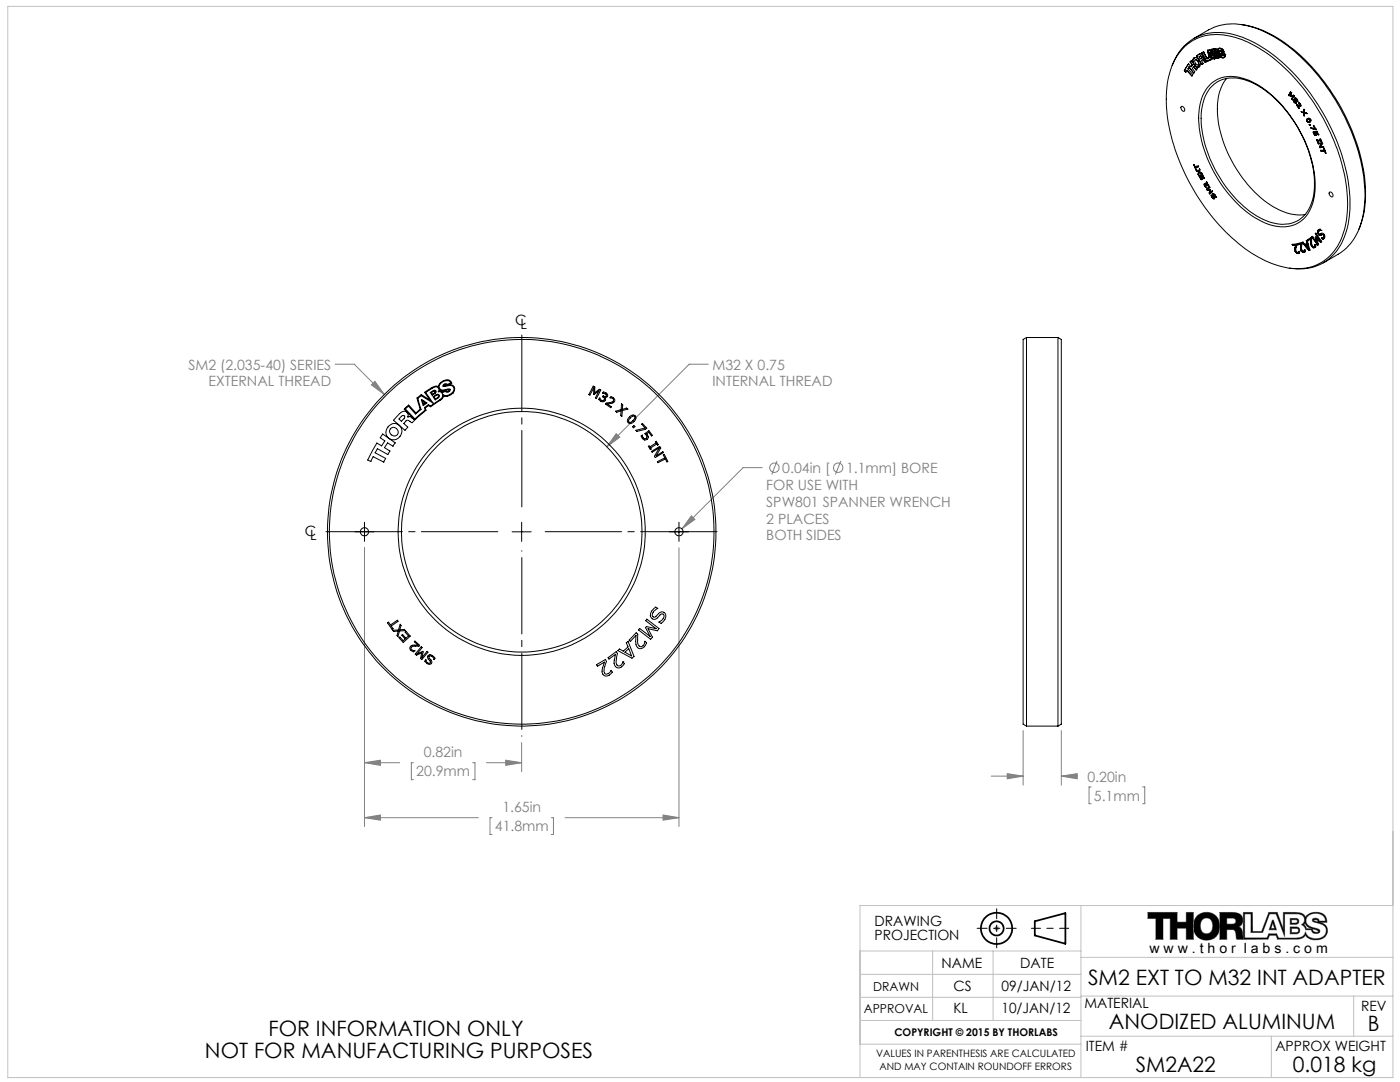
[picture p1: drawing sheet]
<svg xmlns="http://www.w3.org/2000/svg" width="279mm" height="216mm" viewBox="0 0 279 216" stroke-linecap="round" stroke-linejoin="round" font-family="sans-serif">
<g fill="none" stroke="#000" stroke-width=".35">
<path d="M206.5 183.8l6.1-1.6v6.1l-6.1-1.6z"/>
<circle cx="198.9" cy="185.2" r="3.1"/>
<circle cx="198.9" cy="185.2" r="1.4"/>
</g>
<g fill="none" stroke="#808080" stroke-width=".2">
<path d="M66.9 72.7h3.8l6 6M74.1 76.8l.7-.7 1.9 2.6zM141.4 72.7h-3.9l-16.4 16.4M123 86.5l.7 .7-2.6 1.9zM152.1 93.3h-3.8l-12.2 12.2M155.1 92l-1.1 2.7M167.8 92l-1.1 2.7M72.7 109.3v55.6M135.5 109.3v55.6M138 102.9l.7 .7-2.6 1.9zM72.7 152.2l3.2-.5v1zM72.7 152.2h7.1"/>
<path d="M82.5 152.2h-.4v3.4h.4M94.3 152.2h.5v3.4h-.5M97.1 152.2h7M100.9 151.7l3.2 .5-3.2 .5zM104.1 148.2v5.8M197.8 154.9h6.4M201 154.4l3.2 .5-3.2 .5zM204.2 145.8v10.9M211.8 145.8v10.9M211.8 154.9h3.2M211.8 154.9l3.2-.5v1zM217.8 157h-.5v3.4h.5"/>
<path d="M228 157h.5v3.4h-.5M72.7 163.2l3.2-.6v1.1zM72.7 163.2h22.8M98.2 163.2h-.4v3.3h.4M110 163.2h.5v3.3h-.5M112.8 163.2h22.7M132.3 162.6l3.2 .6-3.2 .5zM198.4 185.2h1M198.5 184.9l.7 .7M198.9 184.7v1M199.2 184.9l-.7 .7M229.1 182.1h5.8v1.9h1.8v-1.9h1.5v5.3h-1.5v-2.2h-1.8v2.2h-1.4v-4.1h-1.4v4.1h-1.4v-4.1h-1.6z"/>
<path d="M239 182.7a2.7 2.7 0 0 1 3.3-.2 2.7 2.7 0 0 1 1 3.1 2.65 2.65 0 0 1-3.2 1.9 2.65 2.65 0 0 1-1.9-3.3l.2-.6zM240 183.4a1.28 1.28 0 0 1 1.5 0 1.28 1.28 0 0 1 .5 1.3 1.27 1.27 0 0 1-.6 1.5 1.27 1.27 0 0 1-1.5-.3 2.15 2.15 0 0 1 .1-2.5zM244.8 183.2h1.2a.61 .61 0 0 1 .7 .6 .61 .61 0 0 1-.7 .6h-1.2zM247.2 184.9a1.46 1.46 0 0 0 .8-1.6 1.46 1.46 0 0 0-1.3-1.2h-3.2v5.3h1.3v-1.9h1.3a1.71 1.71 0 0 1 .6 1.7l.1 .2h1.3M247.2 184.9a2.41 2.41 0 0 1 .9 2.2v.3M247.2 184.9h.1M248.4 182.4h1.3v3.7h2.3l1.4-3.7h1.3l1.7 4.4v-4.4h2.2a1.26 1.26 0 0 1 1.4 .3 1.26 1.26 0 0 1 .1 1.5l-.4 .3a1.2 1.2 0 0 1 .9 1h1.2a.86 .86 0 0 0 .7 .8 .86 .86 0 0 0 .9-.5l-.1-.3a5.9 5.9 0 0 1-2.5-1.2 1.4 1.4 0 0 1 1.3-2 1.84 1.84 0 0 1 2.4 1.5h-1.2a.73 .73 0 0 0-.6-.6 .73 .73 0 0 0-.8 .4l.1 .3a5.7 5.7 0 0 1 2.5 1.1 1.59 1.59 0 0 1-1.5 2.3 2.11 2.11 0 0 1-2.5-1.4 1.54 1.54 0 0 1-1.8 1.3h-3.5l-.4-.9h-1.6l-.3 .8h-4.5zM253.9 183.6h.2l.6 1.9h-1.4zM254 184.1l.4 1.2h-.8zM257.5 183.3h1.1a.58 .58 0 0 1 .6 .6 .58 .58 0 0 1-.6 .5h-1.1zM257.5 185h1.2a.69 .69 0 0 1 .7 .6 .69 .69 0 0 1-.7 .7h-1.2zM257.7 183.5l1.1 .1 .1 .4-.4 .2h-.8z"/>
<path d="M257.7 185.2h1a.43 .43 0 0 1 .5 .5 .43 .43 0 0 1-.5 .4h-1zM260.5 184.1a1.57 1.57 0 0 0 1.4 1.2h-1.2l-.5-.8zM262 185.3l1.1 .5a.61 .61 0 0 1-.7 .3 .61 .61 0 0 1-.4-.6zM262.1 183.6a.52 .52 0 0 1 .9 .4zM263.3 184h.1M263.3 184h1.5a1.84 1.84 0 0 0-2.2-2 2.32 2.32 0 0 0-2.1 1.1 1.76 1.76 0 0 0-2.1-1h-2.3v3.3l-1.2-3.3h-1.7l-1.4 3.8h-1.8l-.1-3.8h-1.8v5.3M263.3 184a1.72 1.72 0 0 1 1.6 1.8 1.72 1.72 0 0 1-1.6 1.7 2.53 2.53 0 0 1-2.8-1 1.59 1.59 0 0 1-1.6 .9h-3.9l-.3-.8h-1.3l-.4 .8h-4.9"/>
<circle cx="154.6" cy="93.3" r=".94"/>
<circle cx="167.3" cy="93.3" r=".93"/>
</g>
<path d="M205.8 185.2h7.5" fill="none" stroke="#000" stroke-width=".2" stroke-dasharray="15.2 1.3 1.3 1.3" stroke-dashoffset="13.4"/>
<path d="M195 185.2h7.8M198.9 181.3v7.8" fill="none" stroke="#000" stroke-width=".2" stroke-dasharray="15.2 1.3 1.3 1.3" stroke-dashoffset="13.2"/>
<g fill="none" stroke="#c0c0c0" stroke-width=".2">
<path d="M1.6 1.3h276.4v213.7h-276.4zM171.6 189.8h44.1M171.6 199h44.1M171.6 194.4h44.1M186.1 189.8v13.8M198.2 189.8v13.8M215.7 198.8h62.3M215.7 180.7v34.3M215.7 191h62.3M270.2 198.8v8M278 180.7h-106.4v34.3M171.6 203.6h44.1"/>
<path d="M171.6 208.4h44.1M215.7 206.8h62.3M253.7 206.8v8.2"/>
</g>
<path d="M240 183.5a1.27 1.27 0 0 1 1.5-.2 1.27 1.27 0 0 1 .5 1.4 1.28 1.28 0 0 1-.6 1.5 1.28 1.28 0 0 1-1.5-.3 2.12 2.12 0 0 1 .1-2.4zM239 182.7a2.83 2.83 0 0 0-.6 3.4 2.83 2.83 0 0 0 3.2 1.4 2.79 2.79 0 0 0 1.7-3.7 2.79 2.79 0 0 0-3.7-1.5zM229.1 182.1h5.8v1.9h1.8v-1.9h1.5v5.3h-1.5v-2.2h-1.8v2.2h-1.4v-4.1h-1.4v4.1h-1.4v-4.1h-1.6zM243.5 182.1h2.7a1.53 1.53 0 0 1 1.7 .9 1.53 1.53 0 0 1-.7 1.9l.5 .4 .2 .3 .2 1.8h-1.3l-.2-1.4-.5-.5h-1.3v1.9h-1.3zM244.8 183.2v1.2h1.4l.4-.4v-.5l-.3-.3zM262.1 183.6h.5a.24 .24 0 0 1 .3 0 .24 .24 0 0 1 0 .3l-.6-.1zM260.5 184.1a1.57 1.57 0 0 0 1.4 1.2h-1.2l-.2-.5a.4 .4 0 0 1 0-.7zM248.1 182.1v5.3h4.9l.4-.8h1.3l.3 .8h3.9a1.64 1.64 0 0 0 1.6-.9 2.71 2.71 0 0 0 3.7 .6 1.66 1.66 0 0 0 .7-1.9 1.66 1.66 0 0 0-1.6-1.2h1.5a1.88 1.88 0 0 0-2.4-2 2.15 2.15 0 0 0-1.9 1.1v-.2a1.84 1.84 0 0 0-2.1-.8h-2.3v3.3l-1.2-3.3h-1.7l-1.4 3.8h-1.8l-.1-3.8zM248.4 182.4h1.3v3.7h2.3l1.4-3.7h1.3l1.7 4.4v-4.4h2.2a1.32 1.32 0 0 1 1.7 1.3l-.1 .4-.5 .4 .2 .1a1.14 1.14 0 0 1 .7 .9h1.2v.4a.85 .85 0 0 0 .9 .4 .85 .85 0 0 0 .7-.6l-.2-.3-.6-.2a2.02 2.02 0 0 1-1.9-1.3 1.53 1.53 0 0 1 1.7-1.7 1.7 1.7 0 0 1 2.1 1.6h-1.2l-.2-.4-.5-.2-.5 .1-.2 .2a.43 .43 0 0 0 .1 .4 .43 .43 0 0 0 .5 .1l.3 .1a1.75 1.75 0 0 1 1.9 1.5 1.83 1.83 0 0 1-2.4 1.7 1.75 1.75 0 0 1-1.8-1.4 1.54 1.54 0 0 1-1.8 1.3h-3.5l-.4-.9h-1.6l-.3 .8h-4.5zM262 185.3l.6 .2a.34 .34 0 0 1 .4 .5l-.4 .1-.4-.2-.2-.2zM253.9 183.6l-.6 1.9h1.4l-.6-1.9zM254 184.1l.4 1.2h-.8zM257.5 183.3h1.4l.3 .3v.5l-.5 .3h-1.2zM257.7 183.5v.7h1l.2-.3-.1-.3zM257.5 185h1.6l.3 .5-.1 .6-.5 .2h-1.3zM257.7 185.2v.9h1.1l.4-.3v-.3l-.3-.3z" fill-rule="evenodd" fill="#000"/>
<path d="M104.1 102.3v-36.6" fill="none" stroke="#000" stroke-width=".2" stroke-dasharray="15.2 1.3 1.3 1.3" stroke-dashoffset="-1.1"/>
<path d="M100.3 106.1h-36.2" fill="none" stroke="#000" stroke-width=".2" stroke-dasharray="15.2 1.3 1.3 1.3" stroke-dashoffset="-1"/>
<path d="M104.1 109.9v37" fill="none" stroke="#000" stroke-width=".2" stroke-dasharray="15.2 1.3 1.3 1.3" stroke-dashoffset="-1.4"/>
<path d="M107.9 106.1h36" fill="none" stroke="#000" stroke-width=".2" stroke-dasharray="15.2 1.3 1.3 1.3" stroke-dashoffset="-.8"/>
<path d="M70.8 106.1h3.8M72.7 104.2v3.8M102.2 106.1h3.8M104.1 104.2v3.8M133.6 106.1h3.8M135.5 104.2v3.8" fill="none" stroke="#000" stroke-width=".2"/>
<path d="M72.7 163.2l3.2-.6v1.1zM132.3 162.6l3.2 .6-3.2 .5zM123 86.5l-1.9 2.6 2.6-1.9zM74.8 76.1l-.7 .7 2.6 1.9zM138 102.9l-1.9 2.6 2.6-1.9zM100.9 151.7l3.2 .5-3.2 .5zM72.7 152.2l3.2-.5v1zM201 154.4l3.2 .5-3.2 .5zM211.8 154.9l3.2-.5v1z" fill="#808080"/>
<g fill="none" stroke="#000" stroke-width=".2">
<path d="M233.9 13.1a9.5 9.5 0 0 1 11.5-6.4 25.1 25.1 0 0 1 12.5 7.6 41.5 41.5 0 0 1 11.5 25.1 16.1 16.1 0 0 1-2.8 10.9 9.5 9.5 0 0 1-9.3 3.2M236.4 14.1h.1M236.6 9.1a10 10 0 0 1 10-1.6 28 28 0 0 1 12.9 9.4 41 41 0 0 1 9.4 22.2 16.4 16.4 0 0 1-2.7 11 9.5 9.5 0 0 1-10.4 3.1 26.8 26.8 0 0 1-13-8.9 40.7 40.7 0 0 1-10-23.7 14.8 14.8 0 0 1 3.4-11.1zM236.9 14l-.3 .4-.2-.3M236.9 14h.1M237.3 13.4l-.2 .3 1 1.2-.2 .3-1-1.2M237.3 13.4h.1M237.3 13.4l.9 1.2M237.5 12.3l.3-.2 1.1 1.6-.2 .3-.5-.7M237.5 12.3h.1M237.5 12.3l.4 .6M237.7 13.3l-.5-.6-.8 1.4"/>
<path d="M237.7 13.3h.1M237.9 12.9l-.2 .4M237.9 12.9h.1M238.2 7.7l3-1.7a11.4 11.4 0 0 1 9.8-.2 31.4 31.4 0 0 1 13.9 11.8 38.8 38.8 0 0 1 7.5 21.7 14 14 0 0 1-4 10.5l-.9 .7-3.4 2M238.2 13.3l-.3 .4 .5 .6-.2 .3-.9-1.2M238.2 13.3h.1M238.3 11.6l-.2 .5 .3 .8M238.3 11.6h.1M238.4 12.9l.5 .4 .4 .1-.5-.1zM238.4 11.5a1.15 1.15 0 0 1 .9 1.8M238.4 12.9h.1M238.5 12a.78 .78 0 0 0 .6 .9"/>
<path d="M238.8 11.2l1.1 1.7 .2-.2-.4-.6a.33 .33 0 0 1 .4-.2 .33 .33 0 0 1 .2 .3M238.8 11.2h.1M238.8 11.2l1.1 1.7M239 12.2l-.1-.2-.4-.1 .6 .3M239 12.2l.3 .5-.2 .2M239 12.2h.1M239.1 12.2l.2 .5-.2 .2M239.1 12.9h.1M239.4 10.8a.64 .64 0 0 1 .7 .8M239.4 10.8l-.6 .4M239.4 10.8h.1M239.5 11.7h.1"/>
<path d="M239.8 11.6l-.3 .1M239.8 11.3v.3M239.8 11.3l-.2-.2-.3 .2 .2 .4M239.8 11.3h.1M239.8 11.6h.1M239.9 10.6l.9 1.6 1-.4M240.1 11.6l.6 .6M240.1 11.6h.1M240.2 10.4l-.3 .2M240.2 10.4h.1M240.2 10.4l.7 1.3M240.3 12.2l.2 .3"/>
<path d="M240.3 12.2h.1M240.7 12.2h.1M240.9 11.7h.1M241.1 10.1l.3 1.4-.5 .2M241.1 10.1h.1M241.3 11.4l-.4 .2-.7-1.3-.4 .2 .9 1.7M241.3 11.4h.1M241.4 10l-.3 .1M241.4 10h.1M241.4 17.6a6.4 6.4 0 0 1 7.8-1.4 22.1 22.1 0 0 1 10.4 10.5 19.2 19.2 0 0 1 2.3 13.3 6 6 0 0 1-8 4.4 19.5 19.5 0 0 1-10.4-8.8 21.9 21.9 0 0 1-3.7-13.8 8.9 8.9 0 0 1 1.6-4.2zM241.4 10.5l.5 .6-.3 .1zM241.5 10.7l.3 .3"/>
<path d="M241.5 10.7l.1 .4 .2-.1M241.5 10.7h.1M241.6 16.8a6.6 6.6 0 0 1 7.1-1 21.6 21.6 0 0 1 10.4 9.7 22.1 22.1 0 0 1 3.2 13.8 6.6 6.6 0 0 1-4.9 5.8 9.7 9.7 0 0 1-7.1-1.7 25.8 25.8 0 0 1-11.1-20.5 8.9 8.9 0 0 1 2.4-6.1zM241.6 11.2h.1M241.8 11.8h.1M241.8 11.6v.3l-1.2 .5M241.8 11h.1M241.8 11.6h.1M241.8 9.9l.7 1.6-1.1-1.5M241.8 9.9h.1M242.1 11.5l-.3 .1M242.1 11.5h.1"/>
<path d="M242.1 11.5l.2 .2M242.2 11l-.8-1.1-.4 .1 .3 1.4M242.2 11h.1M242.3 10.2a.31 .31 0 0 1 .4-.1 .31 .31 0 0 1 0 .4M242.3 10.2l.1 .4M242.3 10.2l.1 .3M242.3 11.7h.1M242.4 10.2v.3l.3-.1v-.1M242.4 10.2h.1M242.4 9.8l.4 .1 .2 .3M242.4 9.8l-.6 .1M242.4 9.8h.1"/>
<path d="M242.4 10.5v.1M242.5 10.2h-.1M242.5 10.2l.2 .1M242.5 10.2h.1M242.6 10.8l.1 .3h.3M242.6 10.8h.1M242.7 10.5l-.3 .1M242.7 10.5h-.3M242.7 10.5h.1M242.7 10.3v.1M242.7 10.3h.1M242.7 11.2h.1"/>
<path d="M242.8 10.8l.2 .1M242.8 10.8h-.2M242.8 10.8h.1M243 10l-.4-.3-.9 .1 .5 1.2M243 10.5l.3 .4M243 11.2h-.3M243 10h.1M243 10.5h.1M243 11.2h.1M243 10.2v.3M243 10.2h.1M243 10.9v.2"/>
<path d="M243 10.9h.1M243.1 11.1a.35 .35 0 0 0-.2-.4 .35 .35 0 0 0-.4 .1l.2 .4M243.1 9.7l-.1 .3M243.1 10.3l.5 .4M243.1 10.3v.2l.2 .3h.4M243.1 10.3h.1M243.2 9.7l.4-.1 .4 .2 .3 .5h-.4M243.2 11.5l-.9 .2M243.2 9.8a.65 .65 0 0 0 .1 .7 .65 .65 0 0 0 .6 .2l.2 .2-.1 .2M243.2 11.5h.1M243.2 9.7h.3zM243.2 11.4l-.9 .2-.2-.2h-.2l-.2 .1 .1 .3"/>
<path d="M243.3 11.4l.1-.4 .5 .4h.4M243.3 11.5h-.1M243.3 10.9h.1M243.5 9.7l.4 .1 .3 .4M243.5 10.2l.4 .2M243.5 9.7l.3 .1 .4 .4M243.5 10.1v.1M243.5 9.7h.1M243.5 10.2h.1M243.5 11.2l-.3 .3M243.5 11.2l.1 .2M243.5 10l.7 .2"/>
<path d="M243.5 11.2h.1M243.6 11.4l.2 .1M243.6 10.7h.1M243.6 11.4h.1M243.6 10.7l.1 .1M243.6 10.1l.2 .1M243.6 10.1l-.1 .1 .3 .1M243.6 10.1h.1M243.7 10.8l.4 .1M243.7 10.8l.3 .3M243.7 10.8l-.4 .1M243.7 10.8l.2 .2 .2-.1"/>
<path d="M243.7 10.8h.1M243.8 10.2v.1M243.8 10.2h.1M243.8 10.3h.1M243.8 11.5h.1M243.9 10.3a.65 .65 0 0 1 .6 .5 .65 .65 0 0 1-.3 .7h-.4M243.9 10.3h.1M243.9 10.4l.5 .5M243.9 10.4h.1M244 11.1h.1M244.1 10.9l-.1 .1M244.1 10.9h.1"/>
<path d="M244.2 10.2h.1M244.4 10.9l-.1 .5M244.4 10.9h.1M244.8 15.6a10.4 10.4 0 0 0-1.7 8 25.1 25.1 0 0 0 11.4 17.9 8.9 8.9 0 0 0 6 1.3M247.6 4.9a22.1 22.1 0 0 1 11.8 6 41.3 41.3 0 0 1 13.1 26.1 19 19 0 0 1-1.3 8.8M257.2 19h.1M257.2 19l.4-.7 .1 .2v.6l.5-.1 .1 .2-.4 .6-.1-.1M257.6 19.2h.1M257.6 19.2l.1 .1M257.6 18.5h.1M257.6 18.5l-.3 .6-.1-.1M257.6 18.5v.7"/>
<path d="M257.7 19.3h.1M257.8 19.7h.1M258.1 19.1h.1M258.1 19.1l-.4 .2M258.1 19.1l-.3 .6M258.2 20l.2 .4h.2M258.2 20h.1M258.2 20h-.1M258.4 19.6a.51 .51 0 0 1 .5 .6M258.4 20l.4 .1M258.4 19.6h.1M258.4 20h.1"/>
<path d="M258.5 19.6l.2 .2M258.5 19.6h.1M258.7 19.8l.1 .2M258.7 19.8h.1M258.8 20v.1M258.8 20h.1M235.7 21.3a.55 .55 0 0 1 .6 .3 .55 .55 0 0 1 0 .6h-.2a.75 .75 0 0 1-.4-.9zM238.5 33.4h.1M238.5 33.4l.7-.1-.1-.2-.6 .1-.3-.4 .5 1M238.5 33.4l.3 .4h-.1M238.7 33.8h.1M238.8 34.1h.1"/>
<path d="M238.8 34.1l.4 .2M238.8 34.1l-.1-.1 .6 .2M239.1 34.7h.1M239.2 34.3h.1M239.2 34.3l-.1 .4M239.3 34.2h.1M239.3 34.2l.1-.5 .1 .2-.1 .4 .4 .2 .1 .2-.5-.3M239.4 34.4h.1M239.4 34.4l-.2 .5-.1-.2M239.7 35.8h.1M239.9 35.6h.1M239.9 35.6h-.2l-.4-.5 .4 .7"/>
<path d="M240.2 35.4h.1M240.2 35.4l-.2-.6 .3 .7-.6 .3M240.2 35.4l-.2 .1-.4-.6 .3 .7M240.4 36.7v.4M240.4 36.7l.7 .2M240.4 37.1l.3 .3M240.4 37.1h.1M240.7 37.4h.1M240.7 36.4l.5 .6-.4-.1M240.7 36.4h.1M240.7 36.4l.4 .5M240.8 36.9h-.4l.3 .5"/>
<path d="M240.8 37.7h.1M240.8 36.9h.1M240.8 37.7l.1 .3M240.8 37.7l.6-.4 .1 .1-.5 .5h.6l-.2 .6M240.9 38h.1M240.9 38h.5M241.1 36.9h.1M241.3 38.5h.1M241.3 38.5l.1 .2 .6-.5-.1-.1-.5 .4M241.4 38.5h.1M241.4 38h.1M241.4 38l-.1 .5"/>
<path d="M241.7 39.1l.2 .3M241.7 39.1h.1M241.8 38.9l.2 .5 .3 .1M241.8 38.9h.1M241.8 38.9l-.1 .2M241.9 39.4l.4 .3M241.9 39.4h.1M242 38.6v.4M242 38.6h.1M242 39l.2 .3M242 39h.1M242.1 38.6l.4 .3 .1 .5"/>
<path d="M242.2 39.3l.1 .2M242.2 39.3h.1M242.3 39.5h.1M242.4 38.9l-.3-.2 .2 1M242.4 38.9l.2 .5M242.4 38.9h.1M242.6 39.4h.1M258.1 20l.2 .4M258.1 20h.1M258.3 20.4l.2 .2M258.3 20.4h.1M258.5 20l.1 .2"/>
<path d="M258.5 20h.1M258.5 20.6h.1M258.6 20.2v.2M258.6 20.4h.1M258.6 20.2h.1M258.7 20.1h.1M258.7 20.1l.2 .1M258.7 20.1v.4l-.2 .1M258.7 20.9l.8 .1M258.7 20.9h.1M258.7 20.9l.5 .7-.3-.6M258.8 20.1h.1"/>
<path d="M258.9 21l.3 .2M258.9 21h.1M258.9 20.2h.1M259.2 20.5a.45 .45 0 0 1 .3 .7M259.2 20.5h.1M259.2 20.5l.2 .2M259.2 21.2h.2M259.2 21.2h.1M259.4 20.7l.1 .3M259.4 20.7h.1M259.4 21.2h.1M259.5 21h.1"/>
<path d="M259.8 22.4h.1M259.8 22.4l.4 .1M260.1 23h.1M260.2 22.4h.1M260.2 22.5h.1M260.2 22.4v-.6l.1 .6 .4 .1 .1 .2-.5-.2M260.2 22.4l-.5-.1 .1 .1M260.2 22.5l-.1 .5M260.3 22.5h.1M260.3 22.5v.6l-.2-.1M260.9 24.2h.1M261.1 23.8a.27 .27 0 0 0-.2 .4 .27 .27 0 0 0 .4 0"/>
<path d="M261.1 23.8h.1M261.3 23.7l.1 .1M261.3 23.7l-.2 .1M261.3 23.7h.1M261.3 24.9l.1-.1 .1 .2h-.1zM261.3 24.2h.1M261.4 25h.1M261.4 23.8l.1 .3M261.4 23.8h.1M261.5 24.1l-.2 .1M261.5 24.1h.1M261.7 25.6h.1"/>
<path d="M261.7 25.6l-.1-.2 .9 .3M261.7 25.6l.8 .3M262.2 26.3l.2 .5h.2M262.2 26.3h.1M262.2 26.3l-.1 .1 .1 .3M262.2 26.7l.2 .3M262.2 26.7h.1M262.4 27h.2M262.4 27h.1M262.5 25.7h.1M262.5 25.7l-.4-.6 .1-.1 .4 .8-.1 .1M262.5 25.9h.1"/>
<path d="M262.6 26.5l-.2-.2 .4-.1 .3 .7M262.6 26.5v.2M262.6 26.8h.1M262.6 26.5h.1M262.6 26.4l.1 .3v.3M262.6 26.4h.1M262.6 26.7v.1M262.6 26.7h.1M262.8 26.4h.1M262.8 26.4h-.2M262.8 26.4l.3 .5M263 28.2h.1"/>
<path d="M263 28.3h.1M263 28.2v.1M263.1 26.9h.1M263.1 28.7h.1M263.1 28.7v-.1l.7-.1 .1 .2-.4 .6 .6-.1 .1 .2-.8 .1M263.3 29.2h.1M263.3 29.2l.1 .3M263.4 29.5h.1M263.5 27.9h.1M263.5 27.9v-.2l.1 .5M263.5 27.9l-.6 .1-.2-.2 .3 .5M263.6 28h.1"/>
<path d="M263.6 28l-.6 .2M263.6 28v.2M263.6 28.2h.1M263.7 30.2h.1M263.8 28.6h.1M263.8 28.6l-.7 .1M263.8 28.6l-.5 .6M264.3 30h.1M264.3 30l-.1-.4 .3 1M264.3 30h-.7l.1 .2M264.4 30.1h.1M264.4 30.1l-.7 .1"/>
<path d="M264.4 30.1l.1 .5M264.5 30.6h.1M265.4 38.3a.6 .6 0 0 1 .5 .3 .6 .6 0 0 1 0 .7h-.2a.73 .73 0 0 1-.3-1zM257.9 48.8l.8-.1 .1 .2a1 1 0 0 0 .1 1.4l.4-.1M257.9 48.8l.1 .2M258 49h.1M258.4 49.7l.1 .4M258.4 49.7h.1M258.4 49.4v.3M258.4 49.4h.1M258.5 50.1l.2 .3 .4 .2M258.5 50.1l.3 .5h.3"/>
<path d="M258.5 50.1h.1M258.6 48.9l-.2 .5M258.6 48.9h.1M258.6 48.9l-.6 .1M259 48.6l.7-.2 .2 .2a1.21 1.21 0 0 0 .2 1.6l.1-.1M259 48.6v.2M259 48.6l.1 .2M259 48.8h.1M259.1 50.6h.1M259.2 50.6h-.1M259.3 50.2h.1M259.3 50.2l.1 .2-.1 .1"/>
<path d="M259.5 49.6l.1 .4M259.5 49.6h.1M259.6 49.2l-.1 .4M259.6 49.2h.1M259.6 50l.4 .3h.2M259.6 50h.1M259.7 48.6l-.1 .6M259.7 48.6h.1M259.7 48.6l-.7 .2M259.7 48.6l-.6 .2M260.2 50.1h.1M260.2 50.3h.1"/>
<path d="M260.3 50.3h-.1M260.4 49.9l.1 .2-.2 .2M260.4 49.9h.1M260.4 49.9l-.2 .2M260.6 48.9h.1M260.6 48.9l.6 .8M260.8 48.5h.1M260.8 48.5l-.1-.5 .1-.1 .6 2-.2 .1M260.8 48.5l-.4 .3-.4-.5-.1 .1 1.3 1.6M260.9 48.8h.1M260.9 48.8l.3 .9M260.9 48.8l-.3 .1"/>
<path d="M260.9 47.9l.7-.5 .2 .3a1.37 1.37 0 0 0 .4 1.5M260.9 47.9h.1M261.2 49.7h.1M261.2 50h.1M261.6 47.7v.7M261.6 48.4v.4M261.6 47.7h.1M261.6 48.4h.1M261.6 47.7l-.5 .3-.2-.1M261.6 48.8l.2 .3M261.6 48.8h.1M261.8 49.1l.2 .3h.3"/>
<path d="M261.8 49.1h.1M261.8 47.3h.1M261.8 47.3l1.2 1.6 .1-.1-.4-1.1M261.8 47.3l.1-.1 1 1.4M262.3 49.2h.1M262.4 49.4h.1M262.4 48.9l.2 .2-.2 .3M262.4 48.9h.1M262.4 48.9l-.1 .3M262.5 46.6h.1M262.5 47.4h.1M262.5 46.6l.1-.1 1.2 1.7-.2 .2-.9-.7"/>
<path d="M262.5 46.6l1 1.5M262.5 47.4l1 .7M262.5 47.4l.4 1.2M262.7 47.7h.1M262.9 48.6h.1M263 46.4l.1 .4M263 46.4h.1M263.1 45.9l-.1 .5M263.1 45.9h.1M263.1 46.8l.2 .2h.3M263.1 46.8h.1M263.2 45.8l-.1 .1"/>
<path d="M263.2 45.8l.3-.1 .1 .3M263.2 45.8h.1M263.3 46v.1a.37 .37 0 0 0-.2 .4 .37 .37 0 0 0 .4 .2M263.5 48.1h.1M263.5 46.7l.2-.1zM263.6 47h.1M263.6 46h-.3M263.6 46h.1M263.7 46.6a.61 .61 0 0 1 .7 .5 .61 .61 0 0 1-.5 .7M263.8 47.5h.1M263.8 47.5l.1 .3M263.9 47.8h.1"/>
<path d="M264 47.5h-.2M264.1 47.7l-.2 .1M264.2 46.9l-.3-.1-.3 .2M264.2 46.9v.4M264.2 46.9h.1M264.2 47.3h.1M264.2 47.3l-.1 .1M84.1 79.8h.1l1 .6-.7 .5zM85.9 78.3l.6-.4a.34 .34 0 0 1 .5 .1 .34 .34 0 0 1-.1 .5l-.6 .4zM86.1 78.4l.5-.4 .3 .2-.6 .5zM86.4 79.2l.7-.5a.38 .38 0 0 1 .5 .1 .38 .38 0 0 1-.1 .6l-.6 .4zM86.6 79.2l.7-.4 .2 .2-.1 .3-.5 .3z"/>
<path d="M87.7 77.7l.6 .3 .6-.1-.7 .3-.5-.2zM88.6 76.9l.4-.2 .1 .2-.4 .1zM88.9 77.9l.8-.1a.42 .42 0 0 1-.4 .3 .42 .42 0 0 1-.4-.2zM89.4 76.8a.97 .97 0 0 1 1.2 .4 .97 .97 0 0 1-.3 1.3 1.69 1.69 0 0 1-1.8 .5 .93 .93 0 0 1-.6 .8l-2 1.4-.4-.3-.3 .2-.3 .3 .1 .5-2.8 2.4a1.24 1.24 0 0 0-1.1-.4l-.5 .6 .8 .7-.6 .7-2.3-2 1.3-1.4a.88 .88 0 0 1 1.1-.4 .88 .88 0 0 1 .5 1.1M89.4 76.8h.1M89.4 76.8l.8-.4a1.27 1.27 0 0 0-2.2-.1l-.3 .3-.2 .6a1.2 1.2 0 0 0-1.5 .2l-1.3 .9 1.1 1.5-1.7-1.1-.9 .7 .7 2.3-.9 .7-1.4-1.6-.9 .8 2 2.1-.8-.6-.5 .1M118.4 77l.3 .2v1.2l.9-.7 .3 .1-.9 1.7-.2-.1 .8-1.4-1 .7-.1-.1v-1.2l-.8 1.4-.2-.1zM119.6 79.4h.1M120.3 78.5l.1-.3 .3 .1a.52 .52 0 0 1 .6 .4 .52 .52 0 0 1-.5 .6h-.1M120.3 78.5h.1M120.3 78.5l.6 .1 .1 .2a.36 .36 0 0 1-.2 .4 .36 .36 0 0 1-.4-.2l-.1 .2a.39 .39 0 0 1 .3 .5 .39 .39 0 0 1-.6 .2l-.4-.5M120.7 79.3h.1"/>
<path d="M120.7 79.3a.6 .6 0 0 1-.2 .9 .6 .6 0 0 1-.8-.3l-.2-.2 .1-.3M121.9 79.2a.68 .68 0 0 1 .8 .7 .68 .68 0 0 1-.8 .6l-.7 .1 .8 .6-.1 .2-1.1-.8 .2-.2 .9-.1 .5-.3v-.3l-.1-.2-.6-.1zM204.9 67.3v77.6M204.9 67.3l-.7 .4v76.8l.7 .4M204.9 67.3h6.2M211.1 67.3v77.6M211.1 67.3l.7 .4v76.8l-.7 .4M76.4 86.6l2.5 1.8-.5 .6-1-.6-.7 .9 1.1 .7-.4 .7-2.1-1.2-.4 .8 2.1 1.2-.4 .7-2.1-1.1-.5 1-.6-.3 1.8-3.4 1 .6 .6-1-.9-.7zM77.6 84.9a1.55 1.55 0 0 1 2.3 .3 1.55 1.55 0 0 1-.4 2.2 1.55 1.55 0 0 1-2.2-.2 1.55 1.55 0 0 1 .3-2.3zM77.9 85.6a.88 .88 0 0 1 1.4 .1 .88 .88 0 0 1-.5 1.3 .95 .95 0 0 1-.9-.4 .95 .95 0 0 1 0-1zM80.2 83a.35 .35 0 0 1 .5 0 .35 .35 0 0 1-.1 .5l-.5 .6-.5-.5zM80.9 81.6l.6-.6 1.4 1.6 1.1-.9-.6-2.2 .7-.5 2.3 1.4-1.5-2.1 1.3-.8a.77 .77 0 0 1 .8-.3 .77 .77 0 0 1 .6 .5l-.1 .5h.4l.3 .2 .7-.3a.51 .51 0 0 0 .6 .1 .51 .51 0 0 0 .2-.6l-.8 .2a.8 .8 0 0 1-1.2-.3 .8 .8 0 0 1 .4-1.1 1.19 1.19 0 0 1 1.9 0l-.7 .3a.5 .5 0 0 0-.6-.1 .5 .5 0 0 0-.3 .4l.1 .1a2.61 2.61 0 0 1 1.9 0 1.32 1.32 0 0 1-1.5 1.8l-.6-.3a.95 .95 0 0 1-.6 1.2l-1.8 1.2-.4-.2-.4 .3-.4 .2 .1 .5-2 1.8z"/>
<path d="M81.4 83.2h.1M84.3 80l.6 .4-.3 .3zM124 80.6l.3 .2-.1 .9 .9-.3 .2 .2-1.1 .3-.1 1.2-.2-.2 .1-.9-.9 .3-.3-.2 1.2-.4zM125.6 83.2a.7 .7 0 0 1 1.2-.2 .7 .7 0 0 1-.3 1.1 .71 .71 0 0 1-1.1 .2 .71 .71 0 0 1 .2-1.1zM125.8 83.4l.5-.4 .3 .1a1 1 0 0 1-1 1.2l-.2-.3zM126.5 84.9l.2 .2-.3 .3-.1-.2zM128 87l.2-.2a.51 .51 0 0 0 .2 .6 .51 .51 0 0 0 .7-.1v-.3l-.4-.5 .8-.6 .7 1-.2 .1-.5-.7-.5 .3a.67 .67 0 0 1 .1 1.1 .67 .67 0 0 1-1-.5zM128.2 84.5l.9 .9-.3 .3-1.7 .4-.2-.2 1.8-.5-.6-.8zM129.4 89.1l.1-.1 .2 .2 1.3-.8-.2-.2 .2-.1 .4 .6-.2 .1-.1-.2-1.3 .8 .2 .2-.2 .1zM130 90.1l1.7-1 .2 .3-.9 1.5 1.3-.8 .1 .2-1.6 1-.2-.2 1-1.7-1.5 .8zM132.4 90.8l.2-.1 .7 1.4-.2 .1-.3-.6-1.5 .7-.1-.2 1.5-.7zM77.3 124.3l.2-.2 .4 .6 1.4-.9 .1 .2-1.3 .9 .4 .5-.3 .2z"/>
<path d="M78.4 125.8l1.1-.1 .4-1.1 .1 .2-.2 .9 .9-.1 .2 .2-1.2 .1-.3 1.1-.2-.2 .3-.9-.9 .1zM79.6 127.2l.2-.1 .7 .7 .4-.3-.7-.7 .1-.2 .7 .8 .5-.5-.6-.7 .1-.2 .9 .9-1.4 1.3zM82.7 129.9h.1M82.8 127.9l.9 .9-.1 .2-.9-.1-.6 .3-.1 .2 .2 .2 .5 .3-.2 .2a.69 .69 0 0 1-.6-.5 .69 .69 0 0 1 .2-.8l1.3-.1-.7-.6zM84.1 129l.1 .2-1 1.3 1.1-.5 .2 .1-.3 1.2 1-1.3 .2 .1-1.2 1.5-.3-.2 .3-1.2-1.1 .5-.2-.2zM84.9 131.7h.1M85.6 130.7h.5l.5 .4 .2 .2-.2 .3a.72 .72 0 0 0-1-.6v.1a1.56 1.56 0 0 1 .5 1.3l-.3 .2-.4-.1-.6-.6 .1-.2a.58 .58 0 0 0 .4 .6 .58 .58 0 0 0 .6-.1l-.6-1zM119 132.6l1.8-1 .2 .4-.5 1.7a.59 .59 0 0 0 .3 .8 .59 .59 0 0 0 .8-.2l.4-.5 .2 .3-.3 .4a.97 .97 0 0 1-1.3 .3 .97 .97 0 0 1-.4-1.3l.4-1.4-1.4 .8zM121.4 131.2l1.6-1.2 .2 .4-.2 1.4a.69 .69 0 0 0 .1 .8 .69 .69 0 0 0 .8 .2l.4-.7 .3 .3-.3 .4a.98 .98 0 0 1-1.2 .4 .98 .98 0 0 1-.5-1.2l.2-1.4-1.3 .9zM123.6 129.5l.8 .4 .9-.8-.3-.8 .3-.3 1.2 3-.4 .3-2.8-1.5zM124.3 132.1h.1M124.7 130.1l.8-.7 .5 1.5z"/>
<path d="M127 126.3l.3 .2-.1 1.1a1 1 0 0 0 .8 1.4l.5-.4 .2-.6 .3 .3a1.12 1.12 0 0 1-.7 1 1.12 1.12 0 0 1-1.3-.4l-.1-.9v-1.2l-1.1 1.2-.2-.3zM129.1 123.5l2.4 1.9-.3 .5-1.9-.5 .9 1.7-.3 .5-2.5-1.9 .3-.3 2.1 1.6-1-1.8 .2-.2 2 .4-2.1-1.5zM130.5 121.5l.3-.4 .5 .3a1.42 1.42 0 0 0-1.1 1.6l.5 .2a2.42 2.42 0 0 1 1.6-1.1 1.14 1.14 0 0 1 0 2l-.4 .3-.4-.3a1.27 1.27 0 0 0 .9-1.4l-.2-.2-.4 .1a1.36 1.36 0 0 1-1.6 .9 1.09 1.09 0 0 1 0-1.8zM204.9 144.9h6.2"/>
<circle cx="261.2" cy="24" r=".42"/>
<circle cx="72.7" cy="106.1" r=".81"/>
<circle cx="104.1" cy="106.1" r="24"/>
<circle cx="104.1" cy="106.1" r="24.7"/>
<circle cx="104.1" cy="106.1" r="38.4"/>
<circle cx="104.1" cy="106.1" r="38.8"/>
<circle cx="135.5" cy="106.1" r=".82"/>
</g>
<g font-size="4.2">
<text x="217.2" y="196.4">SM2 EXT TO M32 INT ADAPTER</text>
<text x="53.6" y="206.8">FOR INFORMATION ONLY</text>
<text x="221.3" y="205.3">ANODIZED ALUMINUM</text>
<text x="273" y="205.8">B</text>
<text x="40.9" y="211">NOT FOR MANUFACTURING PURPOSES</text>
<text x="226.7" y="213.9">SM2A22</text>
<text x="258" y="213.9">0.018 kg</text>
</g>
<g font-size="2.8">
<text x="102.8" y="64.8">C</text>
<text x="103.9" y="65.6">L</text>
<text x="60.8" y="106.9">C</text>
<text x="61.9" y="107.7">L</text>
<text x="174.5" y="184.8">DRAWING</text>
<text x="174.5" y="187.6">PROJECTION</text>
<text x="229.4" y="190.2">w w w . t h o r l a b s . c o m</text>
<text x="187.9" y="193.2">NAME</text>
<text x="190.3" y="197.7">CS</text>
<text x="199.9" y="197.7">09/JAN/12</text>
<text x="203.6" y="193.2">DATE</text>
<text x="190.3" y="202.2">KL</text>
<text x="199.9" y="202.2">10/JAN/12</text>
<text x="216.4" y="201.2">MATERIAL</text>
<text x="271.6" y="201.8">REV</text>
<text x="216.7" y="209.7">ITEM #</text>
<text x="254.5" y="209.7">APPROX WEIGHT</text>
</g>
<g font-size="2.8" fill="#808080">
<text x="37.6" y="73.7">SM2 (2.035-40) SERIES</text>
<text x="41.6" y="77.1">EXTERNAL THREAD</text>
<text x="142.2" y="73.7">M32 X 0.75</text>
<text x="142.2" y="77.1">INTERNAL THREAD</text>
<text x="156.1" y="94.4">0.04in [</text>
<text x="168.8" y="94.4">1.1mm] BORE</text>
<text x="152.9" y="97.7">FOR USE WITH</text>
<text x="152.9" y="101.1">SPW801 SPANNER WRENCH</text>
<text x="152.9" y="104.5">2 PLACES</text>
<text x="152.9" y="107.8">BOTH SIDES</text>
<text x="83.1" y="154.9">20.9mm</text>
<text x="84.6" y="151.1">0.82in</text>
<text x="217" y="156">0.20in</text>
<text x="218.3" y="159.7">5.1mm</text>
<text x="98.8" y="165.9">41.8mm</text>
<text x="100.3" y="162.1">1.65in</text>
</g>
<g font-size="2.5">
<text x="174.2" y="197.7">DRAWN</text>
<text x="172.4" y="202.2">APPROVAL</text>
</g>
<text font-size="2.1" x="178.5" y="206.8">COPYRIGHT © 2015 BY THORLABS</text>
<g font-size="2">
<text x="174.8" y="211">VALUES IN PARENTHESIS ARE CALCULATED</text>
<text x="175.5" y="213.5">AND MAY CONTAIN ROUNDOFF ERRORS</text>
</g>
</svg>
